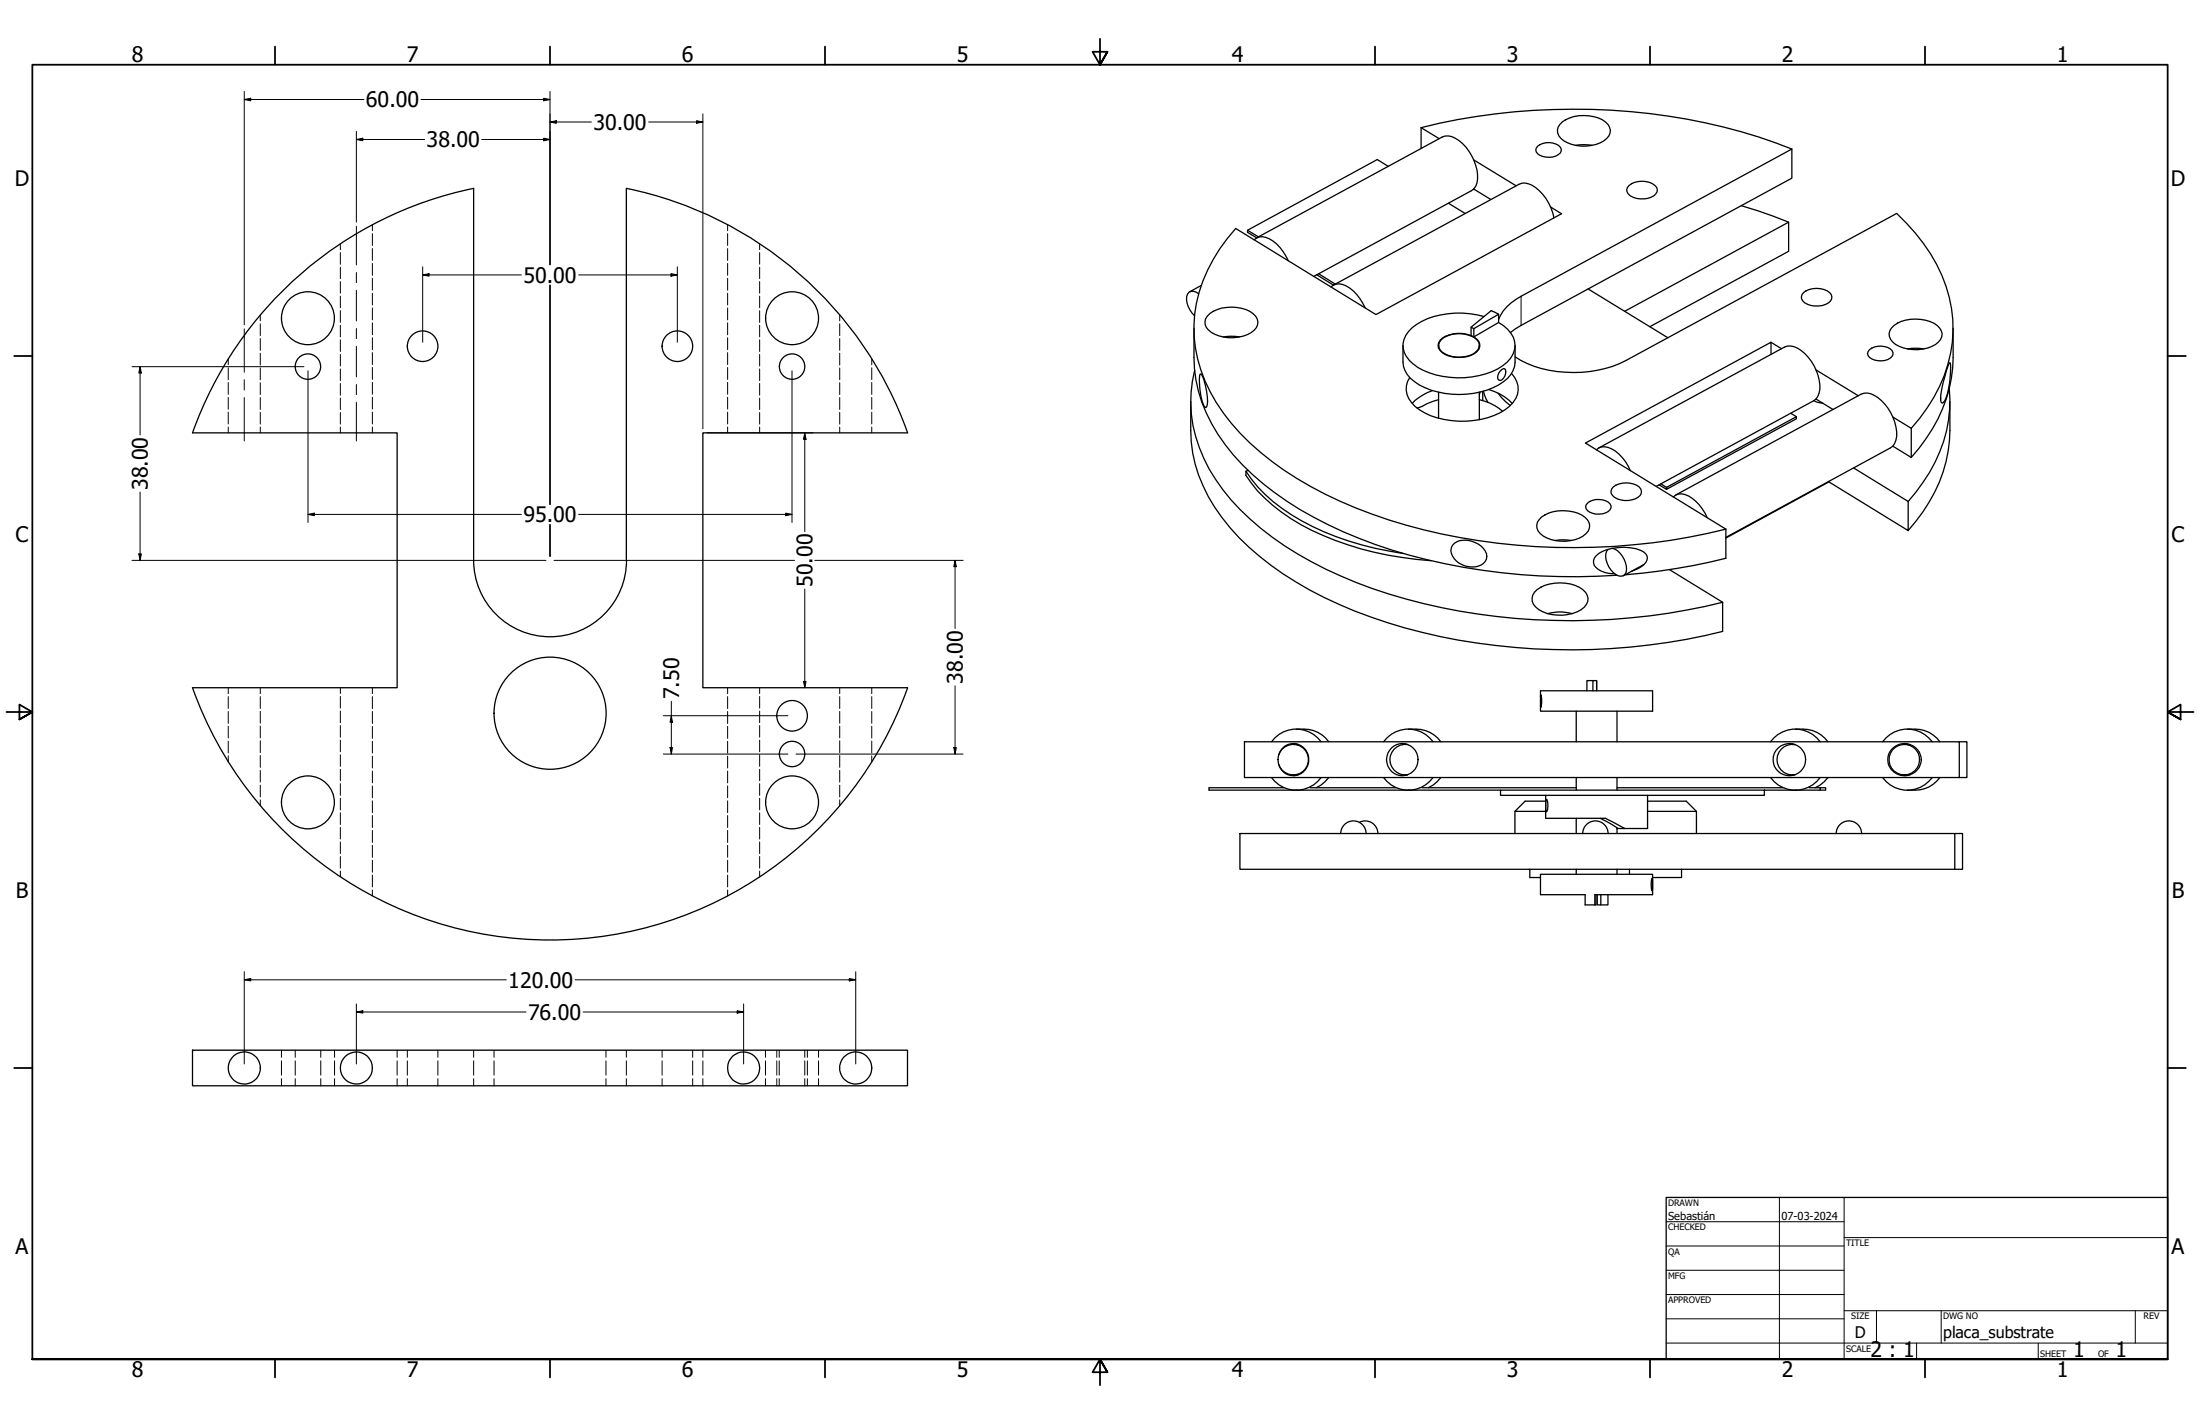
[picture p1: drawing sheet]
<svg xmlns="http://www.w3.org/2000/svg" width="864mm" height="559mm" viewBox="0 0 864 559" stroke-linecap="round" stroke-linejoin="round" font-family="sans-serif">
<!-- layer: Visible (ANSI) -->
<g fill="none" stroke="#000" stroke-width=".51">
<path d="M557.8 50.1a246.2 246.2 0 0 1 139.2 6l6.4 2.4M557.8 50.1l7.2 4.3M557.8 50.1v8.2M603.6 57.3a6.9 6.9 0 0 1 8.9 .4 1.91 1.91 0 0 1-.7 2.9 6.8 6.8 0 0 1-8.7-1v-1.5zM613.3 47.8a15.6 15.6 0 0 1 16.9 .1 4.2 4.2 0 0 1-.7 7.4 15.1 15.1 0 0 1-16.8-1 4.1 4.1 0 0 1 .6-6.5zM618.6 57l3.1-.2 3.2 .2M245.9 73.9v146M246 73.9a149 149 0 0 1 110.3 96M545 65.3l-4.4-2.7-50.9 27.8v.8l3.6 2.1M568.6 79.8l6.5 4M578.5 74.2l6.7 4.1M578.5 62.7l16.6 10.2"/>
<path d="M578.7 74.3l-.4 .1M639.5 72.8a8.3 8.3 0 0 1 10.8 .7 2.74 2.74 0 0 1-2.2 3.9 8.7 8.7 0 0 1-9-1.3 2.2 2.2 0 0 1 .4-3.3zM489.7 90.4l4.3 2.6M492.3 94.1a5.5 5.5 0 0 1 7.4 .5 19 19 0 0 1 6 7.7M493.3 93.3l72.8-39.5a6 6 0 0 1 6.5 1.3 18.3 18.3 0 0 1 7.2 16.8l-.6 1.3-1.7 1.7-61.8 33.6M608.6 81.2l4.4 2.7-72.9 39.5-55-33.7a58.1 58.1 0 0 0-16.3 42.5 61.2 61.2 0 0 0 18.1 37.9 133.4 133.4 0 0 0 51.6 31.6 245.3 245.3 0 0 0 139 5.9M610 85.5a18 18 0 0 0-10-13.4l-1.4-.3-2.3 .5-72.9 39.6-6.5-4.1M683.5 80.7l6.4 2 12.2 4.5M470.5 115.3a2.67 2.67 0 0 0-3.3-.9 2.67 2.67 0 0 0-1.4 3.1 9.5 9.5 0 0 0 3.1 6.4M471.6 112l-4.6 2.5M517.7 107.4l6.5 4.1M522.5 112.6a5.5 5.5 0 0 1 7.4 .5 19 19 0 0 1 6 7.7"/>
<path d="M623.4 113.4l31.3 19.1M708 114.8a8.3 8.3 0 0 1 10.8 .8 2.75 2.75 0 0 1-2.1 3.8 8.7 8.7 0 0 1-9-1.3 2.25 2.25 0 0 1 .3-3.3zM468.7 128.8a76.6 76.6 0 0 0 1.7 24.6 69.2 69.2 0 0 0 21.2 32.7 148.2 148.2 0 0 0 54.9 29.8 246.6 246.6 0 0 0 88.2 9.8M474 124a14.2 14.2 0 0 1 15.1-2.5 5.5 5.5 0 0 1 4.5 5.9 8.6 8.6 0 0 1-7.4 4.9 13 13 0 0 1-12.7-3.8 3.8 3.8 0 0 1 .5-4.5zM480.2 132.2l3.2-.2 3.2 .2M550.7 135.6v6.5a10.9 10.9 0 0 0 6.4 9 34.2 34.2 0 0 0 31.2 0 10.9 10.9 0 0 0 6.4-9v-6.5M564.7 135.6v1M565.8 133.3a11.4 11.4 0 0 1 14.1 .2 3.5 3.5 0 0 1-1.8 5.5 11.4 11.4 0 0 1-12.9-1.8 3 3 0 0 1 .6-3.9zM577.5 131.7a11.9 11.9 0 0 0-12.2 1.8 3.2 3.2 0 0 0 .9 4.9 12.1 12.1 0 0 0 13.6-.5 3.4 3.4 0 0 0-1.3-5.7M577.5 131.7l1 .5M577.5 128.4l1 .6M578.5 129l9.8-5.7v3.3l-9.8 5.6"/>
<path d="M578.5 129v3.2M580.7 135.6v1M582.5 124.2a33.9 33.9 0 0 0-26.4 3.1 9.4 9.4 0 0 0-4.9 11 15.9 15.9 0 0 0 9.9 8 33.8 33.8 0 0 0 28.9-2.9 8.9 8.9 0 0 0 .2-15.6l-1.9-1.2M588.3 123.3l-3-1.4-7.8 6.5v3.3M588.3 125.3a18.2 18.2 0 0 1 8.8-9l106.3-57.8v11.4l-106.3 57.8-4.2 2.8M637.7 122.2l64.4-35v11.4l-54.5 29.6M695.2 139.1v-4.8l-72.8 39.6 55.1 33.7M695.2 134.3l4.1 2.5M733.9 137.2a7 7 0 0 1 8.8 .3 1.97 1.97 0 0 1-.7 3 6.8 6.8 0 0 1-8.7-1v-1.5zM742.5 128.7a14.3 14.3 0 0 1 15.1-2.5 5.7 5.7 0 0 1 4.7 5.9 8.5 8.5 0 0 1-7.5 4.9 14.5 14.5 0 0 1-11.9-2.8 3.9 3.9 0 0 1-.4-5.5zM748.8 136.9l3.2-.2 3.1 .2M766.7 128.8a73.4 73.4 0 0 1-2.7 27.7 66.3 66.3 0 0 1-13.7 23"/>
<path d="M467.4 157.5a76.5 76.5 0 0 0 1.7 24.6 71.1 71.1 0 0 0 25.2 36.1 155 155 0 0 0 57.1 28.2 251 251 0 0 0 124.8 1.4v-11.5M468.9 145.4a52.5 52.5 0 0 0 8.3 42.8 101.1 101.1 0 0 0 37.5 32.2 209.2 209.2 0 0 0 80.4 22.3 250.1 250.1 0 0 0 81.1-6.4M471 146.9l.4-.2a22.4 22.4 0 0 1 2.4 12.4l-.2 .5-.5 .3a21.1 21.1 0 0 1-2.2-12.5zM562.3 153.3a19.9 19.9 0 0 0-7.9 5M564.7 156.8l-2.3 .7-6.1 2.6M564.7 153.9v10.2M580.7 156.8a20 20 0 0 1 9.2 4.6M580.7 153.9v10.8M581 153.9l-.3 .9M582 153.6v3.6M582.3 153.5l1.8 4.4M584.4 152.8a20.3 20.3 0 0 1 9.2 5.5"/>
<path d="M588.1 154.3l1.3 1.7 3.4 3.1M589 145.5l1.2-.8h.5a3.3 3.3 0 0 1-1.7 4.6l-.6-.1a2.48 2.48 0 0 1 .6-3.7zM593.3 146.6a8.4 8.4 0 0 1-.8 12.8 29.8 29.8 0 0 1-22.8 5.6 23.6 23.6 0 0 1-15.6-7 7.8 7.8 0 0 1-.7-9.9M594.7 140a45.6 45.6 0 0 0 35.5 4.6l2.8-.8 5.2-2.3 106.3-57.7a66.1 66.1 0 0 1 21.6 37.3 55.5 55.5 0 0 1-12.5 43l-3.3 4M712 157.2l1 .5 2.6 .5M712.9 156.6l6.7 4.1M712.9 145.2l16.6 10.1M765.2 152.5a55.7 55.7 0 0 1-13 40.5l-3.2 3.8M765.2 142.4l.2-.1a30.3 30.3 0 0 1-2.3 15.3l-.7 .6a4 4 0 0 1-.4-4.1l1.8-7.9zM765.4 157.5a73.8 73.8 0 0 1-2.6 27.7 67.4 67.4 0 0 1-13.8 23M356.2 169.9h-80.3v100h80.4a149 149 0 0 1-140.4 99 149 149 0 0 1-140.3-99h80.3v-100h-80.3a149 149 0 0 1 110.3-96v146M626.7 176.5a5.5 5.5 0 0 1 7.3 .5 18.7 18.7 0 0 1 6 7.7"/>
<path d="M627.6 175.8l72.9-39.6a7.2 7.2 0 0 1 7.9 2.5 18.1 18.1 0 0 1 5.7 15.6l-1.2 2.3-1 .7-61.8 33.6M702.9 162.2l2.3 1.3M743 175.1l7.3 4.4M743 163.6l7.3 4.5M750.3 168.1v11.4M489.1 184.9a62 62 0 0 0 26.1 21.7 119.6 119.6 0 0 0 35.8 10.6M490 184.6l-.9 .3v1.7a65 65 0 0 0 30.4 23.6 129.2 129.2 0 0 0 42.2 9.8M623.2 197.4a7 7 0 0 1 8.8 .3 2.23 2.23 0 0 1-1.6 3.5 6.7 6.7 0 0 1-7.8-1.6v-1.5zM633.3 191.1a8.9 8.9 0 0 1 10.1 0 2.43 2.43 0 0 1-.4 4 8.5 8.5 0 0 1-10-.7 2.32 2.32 0 0 1 .3-3.3zM651.3 190.2l2.9 1.8M652 189.9l2.2 1.4M654.2 191.3l51-27.8v.8l-51 27.7z"/>
<path d="M656.8 195a5.4 5.4 0 0 1 7.4 .5 17.7 17.7 0 0 1 6 7.7M657.8 194.2l72.8-39.5a7.2 7.2 0 0 1 8 2.5 17.9 17.9 0 0 1 5.6 15.6l-1.2 2.3-.9 .7-64.6 35.1M717.9 189.1l-40.4 22M727.6 183.6l21.4 13.2v11.4l-31.1-19.3M185.9 219.9a30 30 0 0 0 30 30 30 30 0 0 0 30-30M570.9 213.2a9.1 9.1 0 0 1 12.1 3 4.2 4.2 0 0 1-3.9 6.2 8.3 8.3 0 0 1-9.6-6.4l.7-2zM605.2 202.9a15.6 15.6 0 0 1 16.9 0 4.2 4.2 0 0 1-.7 7.5 15.5 15.5 0 0 1-16.8-1 4.1 4.1 0 0 1 .6-6.5zM610.4 212.1l3.2-.3 3.2 .3M633 215.2a8.6 8.6 0 0 1 5.3 9.4 2.78 2.78 0 0 1-5 .1 8.6 8.6 0 0 1-2.6-8.4l.5-.7M677.5 207.6v11.5a246.5 246.5 0 0 1-39.5 6.5M602.4 232.4a15.4 15.4 0 0 1 16-2.7 7.1 7.1 0 0 1 5 5.1 6.8 6.8 0 0 1-6.1 5.9 15.7 15.7 0 0 1-14.5-2.5 4.1 4.1 0 0 1-.4-5.8zM640.4 224.2a9.2 9.2 0 0 0 6.1-4.4 3.5 3.5 0 0 0-3.2-4.1 19.1 19.1 0 0 0-16 1.7 3.5 3.5 0 0 0-1.8 3.5 3.5 3.5 0 0 0 2.6 3l2.1 .8 3.7 .5"/>
<path d="M645.3 221.6l-8.1 4.3M655.3 223.5l20.9 12.8M607.6 240.8a17.7 17.7 0 0 1 9.6 0M604.7 273.5v-2.4h44v8h-44v-2.4M604.8 272.6a10.1 10.1 0 0 1 0 5zM618.7 279.1v12M625.3 267.1h-2.4v4M626.7 267.1v4v-4h-1.4v4M634.7 279.1v12M488.5 291.1h280.6v14h-280.6zM499.1 291.1a12 12 0 0 1 19.5 0M502 296.2a6.1 6.1 0 0 1 8.2-3.8 6.1 6.1 0 0 1 2.9 8.5 5.9 5.9 0 0 1-5.9 3.5 5.9 5.9 0 0 1-5.2-4.4"/>
<path d="M507.6 292.1l2.1 .1M508.3 291.8l-1.6 .4M508.8 286.1a13.1 13.1 0 0 1 12.8 5M543.1 291.1a11.9 11.9 0 0 1 19.4 0M551.6 291.9l-.9 .3M551.6 292.1h.7M552.6 292.2a6 6 0 0 0-7 5.9 6 6 0 0 0 7 5.9M552.8 286.1a13.2 13.2 0 0 1 12.8 5M695 291.1a12 12 0 0 1 19.5 0M703.6 291.9l-1 .3M703.6 292.1h.7M704.7 292.2a6 6 0 0 0-7.2 5.9 6 6 0 0 0 7.2 5.9"/>
<path d="M704.8 286.1a13.2 13.2 0 0 1 12.7 5M739 291.1a12 12 0 0 1 19.5 0M742.7 293.9a6.4 6.4 0 0 1 9.4-.4 6.4 6.4 0 0 1-.3 9.4 6.4 6.4 0 0 1-8.7-.2 6.4 6.4 0 0 1-.4-8.8zM747.5 292.1l2.4 .1M748.2 291.8l-1.6 .4M748.7 286.1a13.2 13.2 0 0 1 12.8 5M769.1 291.1h3v14h-3M499.1 305.1a12 12 0 0 0 19.5 0M504.1 309.1h-29.5v1h114.4M506.7 304l1.6 .4M509.7 304l-2.1 .1M514.2 309.1h33.8"/>
<path d="M521.6 305.1l-3.1 3-1.9 1M543.1 305.1a11.9 11.9 0 0 0 19.4 0M550.7 304l.9 .3M551.6 304.1h.7M558.2 309.1h60.5M565.6 305.1l-3.1 3-1.9 1M589 310.1h103.6v2h-103.6zM594.7 318.4h12M606.7 314.4h-8l-4 4v8.7M606.7 312.1v9h23.5l7.6 4M606.9 313.8l.2-.2a5.7 5.7 0 0 1 0 5l-.4-1.5zM618.7 305.1v5"/>
<path d="M634.7 305.1v5M634.7 309.1h65.3M646.7 318.4h19.2M646.7 314.4h15.2l4 4M646.7 312.1v13h-8.9M665.9 318.4v8.7M692.6 310.1h21.9M695 305.1a12 12 0 0 0 19.5 0M702.6 304l1 .3M703.6 304.1h.7M710.2 309.1h4.3M714.5 309.1h2.2v1h-2.2z"/>
<path d="M717.5 305.1l-3.1 3-1.8 1M739 305.1a12 12 0 0 0 19.5 0M746.6 304l1.6 .4M749.9 304l-2.4 .1M761.5 305.1a11.7 11.7 0 0 1-9.7 5h-3.1M486.7 327.1h280.6v14h-280.6zM526.3 327.1a5 5 0 0 1 5-5 5 5 0 0 1 5 5M533.6 322.7a5 5 0 0 1 7.3 4.4M618.7 321.1v6M621.3 327.1a5 5 0 0 1 5-5 5 5 0 0 1 5 5M628.1 321.1l4.2 2.2 2.7 1.8M634.7 325.1h3.1"/>
<path d="M634.7 324.9v2.2M720.8 327.1a5 5 0 0 1 5-5 5 5 0 0 1 5 5M767.3 327.1h3.1v14h-3.1M600.5 341.1v3.3h4.2M618.7 341.1v2M626.5 351.1v4h-.5v-4h22.7v-8h-44v8h17.5v4h3.8M627 351.1v4h1.4v-4M631.2 351.1v4h-2.8M634.7 341.1v2M639.6 341.1v2M648.6 344.6v5a7.3 7.3 0 0 1 0-5zM660.1 341.1v3.3h-11.4"/>
<path d="M75.6 412.1h280.6v14h-280.6z"/>
<circle cx="120.9" cy="124.9" r="10.4"/>
<circle cx="165.9" cy="135.9" r="6"/>
<circle cx="265.9" cy="135.9" r="6"/>
<circle cx="310.9" cy="124.9" r="10.4"/>
<circle cx="120.9" cy="143.9" r="5"/>
<circle cx="310.9" cy="143.9" r="5"/>
<circle cx="215.9" cy="279.9" r="22"/>
<circle cx="310.9" cy="280.9" r="6"/>
<circle cx="310.9" cy="295.9" r="5"/>
<circle cx="507.7" cy="298.1" r="6"/>
<circle cx="550.4" cy="298.1" r="6.3"/>
<circle cx="702.4" cy="298.1" r="6.3"/>
<circle cx="747.5" cy="298.1" r="6"/>
<circle cx="120.9" cy="314.9" r="10.4"/>
<circle cx="310.9" cy="314.9" r="10.4"/>
<circle cx="95.9" cy="419.1" r="6.3"/>
<circle cx="139.9" cy="419.1" r="6.3"/>
<circle cx="291.9" cy="419.1" r="6.3"/>
<circle cx="335.9" cy="419.1" r="6.3"/>
</g>
<!-- layer: Visible Narrow (ANSI) -->
<path d="M597.1 116.3v11.4" fill="none" stroke="#000" stroke-width=".39"/>
<!-- layer: Hidden (ANSI) -->
<g fill="none" stroke="#000" stroke-width=".39">
<path d="M133.6 95.7v2.3M133.6 99.1v4.6M146.2 88.2v2.4M146.2 91.7v4.6M146.2 97.5v4.7M285.6 88.2v2.4M285.6 91.7v4.6M285.6 97.5v4.7M298.2 95.7v2.3M298.2 99.1v4.6M133.6 104.8v4.5M133.6 110.5v4.6"/>
<path d="M133.6 116.2v4.6M146.2 103.4v4.6M146.2 109.2v4.7M146.2 115.1v4.6M285.6 103.4v4.6M285.6 109.2v4.7M285.6 115.1v4.6M298.2 104.8v4.5M298.2 110.5v4.6M298.2 116.2v4.6M102.2 123.6v2.3M102.2 127.1v4.6"/>
<path d="M102.2 132.8v4.7M102.2 138.6v4.7M133.6 121.9v4.6M133.6 127.6v4.6M133.6 133.3v4.6M133.6 139.1v4.5M146.2 120.8v4.7M146.2 126.7v4.7M146.2 132.5v4.7M146.2 138.4v4.7M285.6 120.8v4.7M285.6 126.7v4.7"/>
<path d="M285.6 132.5v4.7M285.6 138.4v4.7M298.2 121.9v4.6M298.2 127.6v4.6M298.2 133.3v4.6M298.2 139.1v4.5M329.6 123.6v2.3M329.6 127.1v4.6M329.6 132.8v4.7M329.6 138.6v4.7M89.6 140.8v2.3M89.6 144.3v4.7"/>
<path d="M89.6 150.1v4.6M89.6 156v4.6M102.2 144.4v4.6M102.2 150.2v4.6M102.2 156v4.7M133.6 144.8v4.6M133.6 150.5v4.6M133.6 156.2v4.5M146.2 144.2v4.7M146.2 150.1v4.6M146.2 155.9v4.6M285.6 144.2v4.7"/>
<path d="M285.6 150.1v4.6M285.6 155.9v4.6M298.2 144.8v4.6M298.2 150.5v4.6M298.2 156.2v4.5M329.6 144.4v4.6M329.6 150.2v4.6M329.6 156v4.7M342.2 140.8v2.3M342.2 144.3v4.7M342.2 150.1v4.6M342.2 156v4.6"/>
<path d="M89.6 161.7v4.7M89.6 167.6v2.3M102.2 161.8v4.6M102.2 167.6v2.3M133.6 161.9v4.5M133.6 167.6v2.3M146.2 161.7v4.7M146.2 167.6v2.3M285.6 161.7v4.7M285.6 167.6v2.3M298.2 161.9v4.5M298.2 167.6v2.3"/>
<path d="M329.6 161.8v4.6M329.6 167.6v2.3M342.2 161.7v4.7M342.2 167.6v2.3M89.6 269.9v2.3M89.6 273.4v4.6M89.6 279.2v4.6M102.2 269.9v2.3M102.2 273.4v4.6M102.2 279.1v4.7M133.6 269.9v2.3M133.6 273.3v4.6"/>
<path d="M133.6 279v4.6M146.2 269.9v2.3M146.2 273.4v4.7M146.2 279.2v4.7M285.6 269.9v2.3M285.6 273.4v4.7M285.6 279.2v4.7M298.2 269.9v2.3M298.2 273.3v4.6M298.2 279v4.6M329.6 269.9v2.3M329.6 273.4v4.6"/>
<path d="M329.6 279.1v4.7M342.2 269.9v2.3M342.2 273.4v4.6M342.2 279.2v4.6M89.6 285v4.6M89.6 290.8v4.7M89.6 296.6v2.4M102.2 284.9v4.7M102.2 290.7v4.6M102.2 296.5v4.6M133.6 284.7v4.6M133.6 290.4v4.6"/>
<path d="M133.6 296.2v4.5M146.2 285.1v4.7M146.2 290.9v4.6M146.2 296.7v4.7M285.6 285.1v4.7M285.6 290.9v4.6M285.6 296.7v4.7M298.2 284.7v4.6M298.2 290.4v4.6M298.2 296.2v4.5M329.6 284.9v4.7M329.6 290.7v4.6"/>
<path d="M329.6 296.5v4.6M342.2 285v4.6M342.2 290.8v4.7M342.2 296.6v2.4M102.2 302.3v4.6M102.2 308.1v4.6M102.2 313.9v2.3M133.6 301.9v4.5M133.6 307.5v4.6M133.6 313.2v4.6M133.6 319v4.5M146.2 302.6v4.6"/>
<path d="M146.2 308.4v4.7M146.2 314.3v4.6M285.6 302.6v4.6M285.6 308.4v4.7M285.6 314.3v4.6M298.2 301.9v4.5M298.2 307.5v4.6M298.2 313.2v4.6M298.2 319v4.5M329.6 302.3v4.6M329.6 308.1v4.6M329.6 313.9v2.3"/>
<path d="M133.6 324.7v4.5M133.6 330.4v4.6M133.6 336.1v4.6M146.2 320v4.7M146.2 325.9v4.7M146.2 331.7v4.7M146.2 337.6v4.7M285.6 320v4.7M285.6 325.9v4.7M285.6 331.7v4.7M285.6 337.6v4.7M298.2 324.7v4.5"/>
<path d="M298.2 330.4v4.6M298.2 336.1v4.6M133.6 341.8v2.3M146.2 343.4v4.6M146.2 349.2v2.4M285.6 343.4v4.6M285.6 349.2v2.4M298.2 341.8v2.3M110.5 412.1v2.8M110.5 416.3v5.6M115.9 412.1v2.8M115.9 416.3v5.6"/>
<path d="M125.9 412.1v2.8M125.9 416.3v5.6M131.3 412.1v2.8M131.3 416.3v5.6M155.9 412.1v2.8M155.9 416.3v5.6M159.9 412.1v2.8M159.9 416.3v5.6M171.9 412.1v2.8M171.9 416.3v5.6M185.9 412.1v2.8M185.9 416.3v5.6"/>
<path d="M193.9 412.1v2.8M193.9 416.3v5.6M237.9 412.1v2.8M237.9 416.3v5.6M245.9 412.1v2.8M245.9 416.3v5.6M259.9 412.1v2.8M259.9 416.3v5.6M271.9 412.1v2.8M271.9 416.3v5.6M275.9 412.1v2.8M275.9 416.3v5.6"/>
<path d="M300.5 412.1v2.8M300.5 416.3v5.6M304.9 412.1v2.8M304.9 416.3v5.6M305.9 412.1v2.8M305.9 416.3v5.6M315.9 412.1v2.8M315.9 416.3v5.6M316.9 412.1v2.8M316.9 416.3v5.6M321.3 412.1v2.8M321.3 416.3v5.6"/>
<path d="M110.5 423.3v2.8M115.9 423.3v2.8M125.9 423.3v2.8M131.3 423.3v2.8M155.9 423.3v2.8M159.9 423.3v2.8M171.9 423.3v2.8M185.9 423.3v2.8M193.9 423.3v2.8M237.9 423.3v2.8M245.9 423.3v2.8M259.9 423.3v2.8"/>
<path d="M271.9 423.3v2.8M275.9 423.3v2.8M300.5 423.3v2.8M304.9 423.3v2.8M305.9 423.3v2.8M315.9 423.3v2.8M316.9 423.3v2.8M321.3 423.3v2.8"/>
</g>
<!-- layer: Border (ANSI) -->
<g fill="none" stroke="#000" stroke-width=".7">
<path d="M107.9 18.3v7.1M215.9 18.3v7.1M323.8 18.3v7.1M431.8 15.2v10.2l-2.9-5.1h5.8l-2.9 5.1 2.9-5.1M539.8 18.3v7.1M647.7 18.3v7.1M755.6 18.3v7.1M5.6 139.7h7.1M850.9 139.7h7.1M2.5 279.4h10.2l-5.1-2.9v5.8l5.1-2.9-5.1 2.9M861.1 279.4h-10.2l5.1-2.9v5.8l-5.1-2.9 5.1 2.9M5.6 419.1h7.1"/>
<path d="M850.9 419.1h7.1M12.7 533.4v-508h838.2v508h-838.2h838.2M107.9 533.4v7.1M215.9 533.4v7.1M323.8 533.4v7.1M434.7 538.5l-2.9-5.1 2.9 5.1h-5.8l2.9-5.1v10.2M539.8 533.4v7.1M647.7 533.4v7.1M755.6 533.4v7.1"/>
</g>
<!-- layer: Title (ANSI) -->
<g fill="none" stroke="#000" stroke-width=".39">
<path d="M654 479.4h69.9M698.5 469.9v63.5M723.9 469.9v63.5M654 488.9h69.9M654 498.5h69.9M723.9 485.6h127M654 508h69.9M654 517.5h69.9M723.9 514.3h127M736.6 514.3v12.7M762 514.3v12.7M838.2 514.3v12.7"/>
<path d="M654 527h196.9M752.3 527v6.4M800.1 527v6.4"/>
</g>
<path d="M654 469.9h196.9v63.5h-196.9z" fill="none" stroke="#000" stroke-width=".51"/>
<!-- layer: Dimension (ANSI) -->
<g fill="none" stroke="#000" stroke-width=".39">
<path d="M95.9 39.1l2.5-.6v1.1zM95.9 35.9v91.5M95.9 39.1h47M165.3 39.1h50.6M213.4 38.5l2.5 .6-2.5 .5zM215.9 35.9v68M139.9 54.7l2.5-.5v1zM139.9 51.6v35.6M139.9 54.7h26.8M189.1 54.7h26.8M213.4 54.2l2.5 .5-2.5 .5zM215.9 47.9l2.5-.5v1z"/>
<path d="M215.9 47.9h16.3M254.6 47.9h21.3M273.4 47.4l2.5 .5-2.5 .5zM275.9 44.7v123.6M165.9 107.9l2.5-.5v1zM165.9 107.9h38.8M165.9 104.7v29.6M215.9 111.9v86M227.1 107.9h38.8M263.4 107.4l2.5 .5-2.5 .5zM265.9 104.7v29.6M51.8 143.9h44"/>
<path d="M55 143.9l.5 2.5h-1zM55 143.9v26.8M96 143.9h23.3M120.9 145.5v59.5M310.9 145.5v59.5M277.5 169.9h41.6M315.9 169.9l.5 2.5h-1zM315.9 169.9v38.8M55 193.1v26.8M51.8 219.9h162.5M54.5 217.4h1l-.5 2.5zM120.9 201.9l2.5-.5v1z"/>
<path d="M120.9 201.9h83.8M215.9 205.9v12.4M217.5 219.9h94.4M227.1 201.9h83.8M308.4 201.4l2.5 .5-2.5 .5zM319.8 219.9h58.3M374.9 219.9l.5 2.5h-1zM374.9 219.9v26.7M315.9 231.1v38.8M263.5 275.2v20.7M315.4 267.4h1l-.5 2.5zM374.9 269.1v26.8"/>
<path d="M260.3 295.9h49M260.3 280.9h49M263 293.4h1l-.5 2.5zM263.5 280.9l.5 2.5h-1zM312.5 295.9h65.6M374.4 293.4h1l-.5 2.5zM95.9 384.5l2.5-.5v.9zM95.9 384.5h102.9M95.9 381.3v36.2M139.9 397.1l2.5-.5v1zM139.9 397.1h66.6M139.9 394v23.5"/>
<path d="M225.8 384.5h110.1M228.9 397.1h63M289.4 396.6l2.5 .5-2.5 .5zM291.9 394v23.5M333.4 384l2.5 .5-2.5 .4zM335.9 381.3v36.2"/>
</g>
<g fill="#000">
<path d="M95.9 39.1l2.5-.6v1.1z" fill-rule="evenodd"/>
<path d="M213.4 38.5l2.5 .6-2.5 .5z" fill-rule="evenodd"/>
<path d="M139.9 54.7l2.5-.5v1z" fill-rule="evenodd"/>
<path d="M213.4 54.2l2.5 .5-2.5 .5z" fill-rule="evenodd"/>
<path d="M215.9 47.9l2.5-.5v1z" fill-rule="evenodd"/>
<path d="M273.4 47.4l2.5 .5-2.5 .5z" fill-rule="evenodd"/>
<path d="M165.9 107.9l2.5-.5v1z" fill-rule="evenodd"/>
<path d="M263.4 107.4l2.5 .5-2.5 .5z" fill-rule="evenodd"/>
<path d="M55 143.9l.5 2.5h-1z" fill-rule="evenodd"/>
<path d="M315.9 169.9l.5 2.5h-1z" fill-rule="evenodd"/>
<path d="M54.5 217.4h1l-.5 2.5z" fill-rule="evenodd"/>
<path d="M120.9 201.9l2.5-.5v1z" fill-rule="evenodd"/>
<path d="M308.4 201.4l2.5 .5-2.5 .5z" fill-rule="evenodd"/>
<path d="M374.9 219.9l.5 2.5h-1z" fill-rule="evenodd"/>
<path d="M315.4 267.4h1l-.5 2.5z" fill-rule="evenodd"/>
<path d="M263 293.4h1l-.5 2.5z" fill-rule="evenodd"/>
<path d="M263.5 280.9l.5 2.5h-1z" fill-rule="evenodd"/>
<path d="M374.4 293.4h1l-.5 2.5z" fill-rule="evenodd"/>
<path d="M95.9 384.5l2.5-.5v.9z" fill-rule="evenodd"/>
<path d="M139.9 397.1l2.5-.5v1z" fill-rule="evenodd"/>
<path d="M289.4 396.6l2.5 .5-2.5 .5z" fill-rule="evenodd"/>
<path d="M333.4 384l2.5 .5-2.5 .4z" fill-rule="evenodd"/>
</g>
<!-- layer: Centerline (ANSI) -->
<path d="M139.9 88.8v15.1M139.9 106.9v4M139.9 113.9v12M95.9 129v17.1M139.9 128.9v4M139.9 135.9v12M95.9 149v4M95.9 156v17M139.9 150.9v4M139.9 157.9v15.1" fill="none" stroke="#000" stroke-width=".39"/>
<g font-size="8.4">
<text x="51.7" y="24.4">8</text>
<text x="159.6" y="24.4">7</text>
<text x="267.6" y="24.4">6</text>
<text x="375.5" y="24.4">5</text>
<text x="483.5" y="24.4">4</text>
<text x="591.4" y="24.4">3</text>
<text x="699.4" y="24.4">2</text>
<text x="807.3" y="24.4">1</text>
<text x="143.6" y="42.1">60.00</text>
<text x="233" y="50.9">30.00</text>
<text x="167.4" y="57.8">38.00</text>
<text x="5.8" y="72.9">D</text>
<text x="852.1" y="72.9">D</text>
<text x="205.5" y="110.9">50.00</text>
<text x="58" y="192.3" transform="rotate(-90 58 192.3)">38.00</text>
<text x="205.5" y="204.9">95.00</text>
<text x="6.1" y="212.6">C</text>
<text x="852.4" y="212.6">C</text>
<text x="319" y="230.3" transform="rotate(-90 319 230.3)">50.00</text>
<text x="378" y="268.3" transform="rotate(-90 378 268.3)">38.00</text>
<text x="266.6" y="274.4" transform="rotate(-90 266.6 274.4)">7.50</text>
<text x="6.2" y="352.3">B</text>
<text x="852.5" y="352.3">B</text>
<text x="199.5" y="387.5">120.00</text>
<text x="207.3" y="400.2">76.00</text>
<text x="6.1" y="492">A</text>
<text x="852.4" y="492">A</text>
<text x="734.3" y="532.6">2 : 1</text>
<text x="813.8" y="532.6">1</text>
<text x="830.5" y="532.6">1</text>
<text x="51.7" y="540.5">8</text>
<text x="159.6" y="540.5">7</text>
<text x="267.6" y="540.5">6</text>
<text x="375.5" y="540.5">5</text>
<text x="483.5" y="540.5">4</text>
<text x="591.4" y="540.5">3</text>
<text x="699.4" y="540.5">2</text>
<text x="807.3" y="540.5">1</text>
</g>
<g font-size="6.3">
<text x="728.1" y="524.9">D</text>
<text x="762.8" y="525">placa_substrate</text>
</g>
<g font-size="4.3">
<text x="654.8" y="478.6">Sebastián</text>
<text x="699.3" y="478.6">07-03-2024</text>
</g>
<g font-size="3.5">
<text x="654.8" y="473.2">DRAWN</text>
<text x="654.8" y="482.8">CHECKED</text>
<text x="724.7" y="488.9">TITLE</text>
<text x="654.8" y="492.3">QA</text>
<text x="654.8" y="501.8">MFG</text>
<text x="654.8" y="511.4">APPROVED</text>
<text x="726.7" y="517.7">SIZE</text>
<text x="762.8" y="517.7">DWG NO</text>
<text x="841.4" y="517.7">REV</text>
<text x="724.7" y="530.4">SCALE</text>
<text x="800.9" y="532.6">SHEET</text>
<text x="823.6" y="532.6">OF</text>
</g>
</svg>
